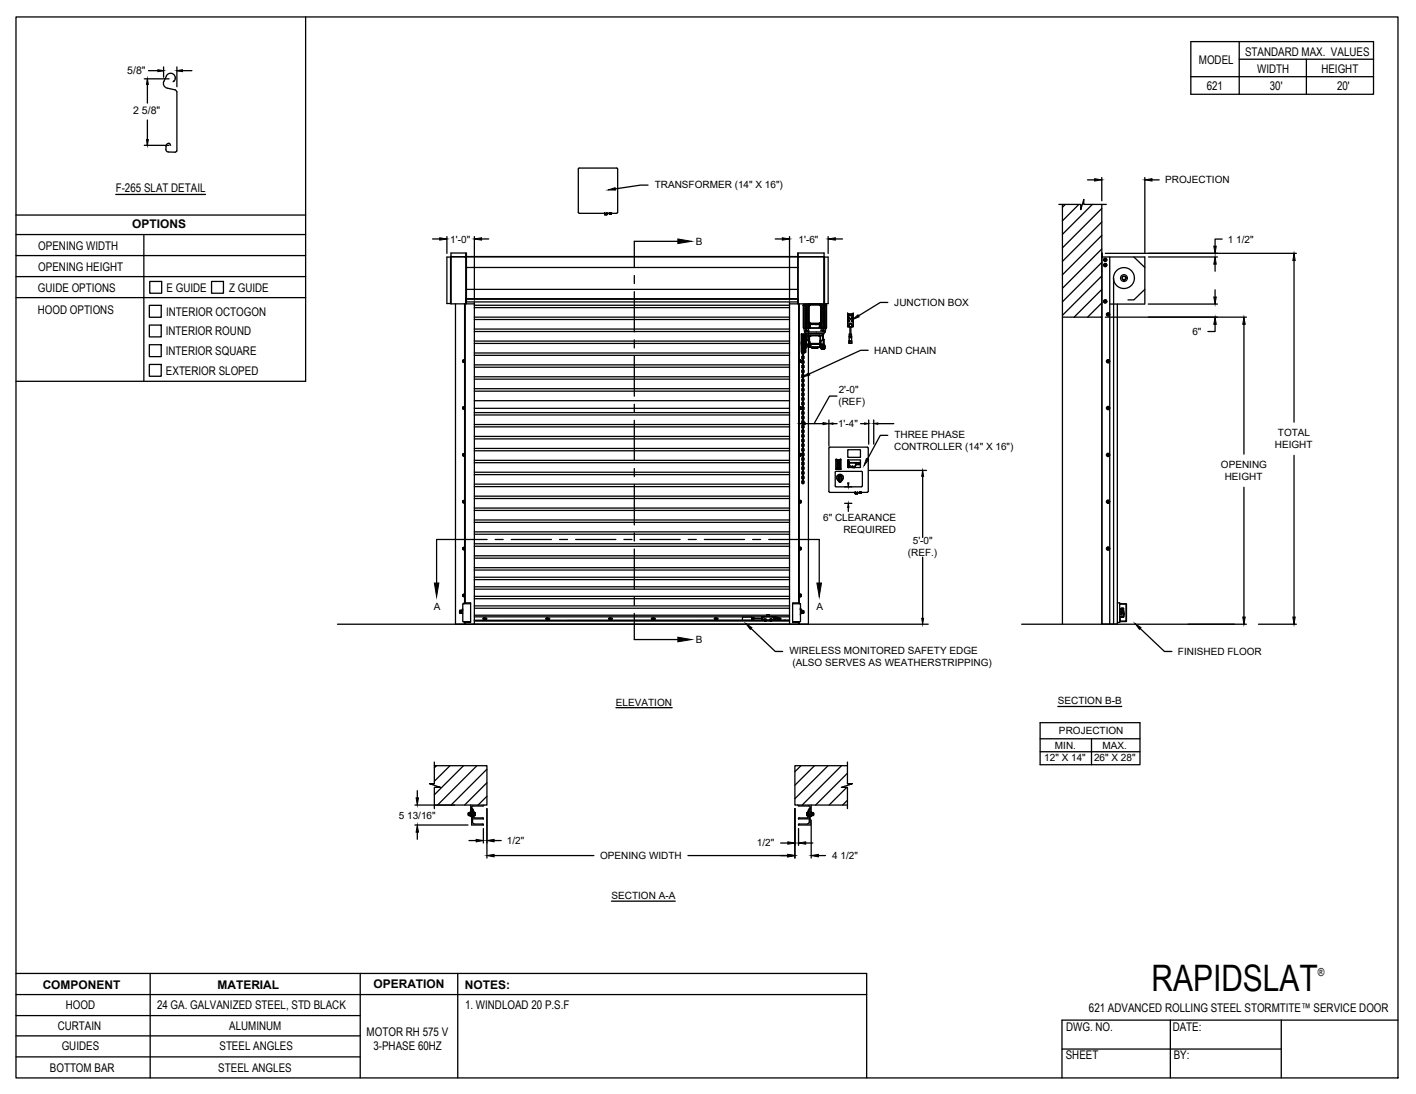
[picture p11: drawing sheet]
<svg xmlns="http://www.w3.org/2000/svg" width="279mm" height="216mm" viewBox="0 0 279 216" stroke-linecap="round" stroke-linejoin="round" font-family="sans-serif">
<!-- layer: MOTOR RH -->
<g fill="none" stroke="#000" stroke-width=".25">
<path d="M121.9 33.3l-.2-.1h-7.5l-.1 8.7M121.9 33.4v8.5M213.8 39.4h.1M88.9 50.7v9.2M88.9 50.7l.1 9.3M88.9 50.7h73.7M89 59.9l4.6 .1M89 50.7h.1M89 59.9v-10h2.9v10.1M89 50.7h-.8v9.2h.8M89 50.7h2.7M89.9 60v63.2"/>
<path d="M91.7 60v59M91.8 50.7h.1M91.8 60v59M91.9 59.1v.7M91.9 58.9h65.6M91.9 59.4h.1M91.9 59.2h.1M91.9 59.6h.1M92 58.9v1.1M92 50.7h-.3M92 49.9v9.7h65.4M92 59.1h65.4"/>
<path d="M92 50.6h65.4M92 52.8h65.4M92 57.1h65.4M93.6 59.6v63.6M114.1 41.9l.2 .2h7.4l.2-.2M119.3 42.3h.1M119.3 42.2h.1M119.3 42.3h.5M119.3 42.1v.3h.5v-.3M119.3 42.2h.5M119.8 42.3h.1M119.8 42.2h.1"/>
<path d="M119.8 42.3h-.5h.5M119.8 42.2h-.5h.5M120.3 42.2h.1M120.3 42.2h.2M120.3 42.1v.2h.2v-.2M120.5 42.2h.1M120.5 42.2h-.2h.2M155.8 60h1.7M155.8 59.6v63.6M157.4 59.7h.1M157.4 50.7h.3M157.4 49.9v10.1"/>
<path d="M157.4 59.2h.1M157.4 59.3h.1M157.4 59.5h.1M157.4 59.8h.1M157.4 59.1h.1M157.4 59.1v.7M157.5 50.7v9.3h5.1M157.5 50.7v-.8h5.1v10.1M157.6 50.7h.1M157.6 60v59M157.7 60v59.1M157.7 50.7h4.9"/>
<path d="M158.7 60l-.1 .2M159 60v.2h.2M159.2 60v.2h.2M159.6 60l-.2 .2M159.6 60h2.3M159.6 60h.1M160.7 60h.1M161.4 60h.1M161.9 60l.2 .2M162 60h.1M162.4 60v.2M162.6 60h.1"/>
<path d="M162.6 60v.2h-.5M162.6 59.9h.1M162.6 50.7h.8v9.2h-.8zM162.7 50.7v9.2M162.9 59.9v.3M208.9 40.3h4.4v1.1l.5-2v.9h4.5M209.6 40.3v82.9M210.2 40.3l-.6 .6M212.9 40.3l-3.3 3.3M215.5 40.3l-5.9 5.9M217.4 50h.1M217.4 53.5h.1"/>
<path d="M217.4 50.8h.1M217.4 41.1l-7.8 7.8M217.4 43.8l-7.8 7.8M217.4 46.5l-7.8 7.7M217.4 49.1l-7.8 7.8M217.4 51.8l-7.8 7.8M217.4 54.5l-7.8 7.7M217.4 57.1l-5.5 5.5M217.4 59.8l-2.8 2.8M217.4 40.3v82.9M217.4 50.7h.1M217.4 50.7v-.7v.8"/>
<path d="M218.1 52.1l.2 .1zM218.1 52.5l.2-.1zM218.1 52.1l-.2 .1v.2l.2 .1M218.1 51.1l.2 .1zM218.1 51.5l.2-.1zM218.1 51.1l-.2 .1v.2l.2 .1M218.1 59.3l.2 .1zM218.1 59.7l.2-.1zM218.1 59.3l-.2 .1v.2l.2 .1M218.1 59.3l-.2 .1 .1 .3 .3-.1-.1-.3M218.1 52.1l-.2 .1 .1 .3 .3-.1-.1-.2M218.1 59.3h.1"/>
<path d="M218.2 51.1h.1M218.2 51.1l.1 .3-.3 .1-.1-.3 .2-.1M218.3 52.2h.1M218.3 52.2v.2v-.1M218.3 52.4h.1M218.3 51.2h.1M218.3 51.2v.2v-.1M218.3 51.4h.1M218.3 59.4h.1M218.3 59.4v.2v-.1M218.3 59.6h.1M219 50.7v72.4"/>
<path d="M219.7 54.9v68.3M221.7 55.2l.2-.1 .1 .2-.2 .1zM222.1 54.8a.35 .35 0 0 0-.6-.1 .35 .35 0 0 0 .2 .5M222.1 54.9l-.2 .3a.37 .37 0 0 0 .1-.6 .37 .37 0 0 0-.6 .1 .37 .37 0 0 0 .3 .5M222.1 54.8h.1M222.1 54.8v.1M222.1 54.9h.1M223.7 50.7l2.2 2.1M225.9 57.1l-2.2 2.1h-1.1M91.3 71.4h.1M91.4 71.5h.1M91.4 71v.5"/>
<path d="M91.6 71.4l-.2 .1M91.6 71.1h-.2v.3M91.6 71v.1M91.6 71.4h.1M91.6 71.1v.3l-.2 .1M91.6 71.1l-.2-.1v.4M91.6 71h.1M91.6 71.5h.1M91.6 71.6h.1M93.6 62.6h62.2M93.6 79.1h62.2M93.6 76.7h62.2"/>
<path d="M93.6 77.2h62.2M93.6 74.4h62.2M93.6 74.8h62.2M93.6 72h62.2M93.6 72.5h62.2M93.6 69.7h62.2M93.6 70.1h62.2M93.6 67.3h62.2M93.6 67.8h62.2M93.6 64.9h62.2M93.6 65.4h62.2M93.6 63.1h62.2"/>
<path d="M93.6 60.2h62.2M93.6 60.7h62.2M157.7 71v.5M157.8 71.5h.1M157.8 69.7h-.1M157.8 71.4h.2v.1h-.2zM157.8 71.1v.3M157.8 71h.1M158 71h.1M158 71.1v.3M158 71.1h-.2h.2M158 71v.5"/>
<path d="M158 71.1l.1 .1M158.1 71.4h-.1M158.1 66h.1M158.1 67.8l.1 1.7M158.1 66v1.8M158.1 67.8h.1M158.1 67.3v.3M158.1 68v-.2v.4M158.1 67.5v.3M158.1 66l.1 3.5M158.2 66v3.4M158.2 66v3.5"/>
<path d="M158.2 67.9l.2 .2M158.2 67l.2 .2M158.2 72.5l.2 .2M158.2 73.4l.2 .2M158.2 79.8l.2 .2 .2-.2M158.2 69.4v.1M158.2 66.1l.2 .4M158.2 69.4h.1M158.2 66.1h.1M158.2 69.5l.2 .4M158.2 71.3l.2 .5M158.2 78.6l.2 .5"/>
<path d="M158.3 68.8l.1 .1M158.3 67.9l.1 .1M158.3 67h.1M158.3 72.5l.1 .1M158.3 73.4l.1 .1M158.3 75.2l.1 .1M158.3 77.1h.1M158.3 79.8l.1 .1M158.3 69.3h.1M158.3 69.6h.2M158.4 70.3l-.1 .1M158.4 69.8l.1-.1v.6h-.1"/>
<path d="M158.4 69.4h.1M158.4 68.5h-.1M158.4 67.5l-.1 .1M158.4 66.6l-.1 .1M158.4 71.7v-.2l.1 .2M158.4 71.2l.1 .1M158.4 72.1l-.1 .1M158.4 73.1h-.1M158.4 74.9l-.1 .1M158.4 75.8l.1 .1M158.4 76.7l-.1 .1M158.4 77.6l-.1 .1"/>
<path d="M158.4 79v-.2l.1 .2M158.4 78.5l.1 .1M158.4 79.4l-.1 .1M158.4 68.4l-.2 .2 .1 .5M158.4 70.2l-.2 .5 .2 .2M158.4 69.3l-.2 .2M158.4 67.4l-.2 .5M158.4 66.5l-.2 .5M158.4 71.1l-.2 .2M158.4 72l-.2 .5M158.4 72.9l-.2 .5M158.4 73.9l-.2 .4 .2 .2"/>
<path d="M158.4 74.8l-.2 .4 .2 .2M158.4 75.7l-.2 .4 .2 .2M158.4 76.6l-.2 .5 .2 .2M158.4 77.5l-.2 .5 .2 .2M158.4 78.4l-.2 .2M158.4 79.3l-.2 .5M158.4 68.8h.1v.6M158.4 67.9h.1v.6h-.1M158.4 67h.1M158.4 66.4h.1M158.4 72.5h.1v.6h-.1M158.4 73.4h.1v.7h-.2"/>
<path d="M158.4 75.3h.1v.6M158.4 77.1h.1v.5h-.1M158.4 79.8h.1M158.4 69.1h.1M158.4 66.5h.1M158.4 66.4l-.1 28.9h.2M158.4 69.1l-.1 .2M158.4 68.8h.1M158.4 68.6v.2M158.4 66.7v.3M158.4 67.6v.3M158.5 70.7h-.1"/>
<path d="M158.5 74.3l-.1 .1M158.5 76.2h-.1M158.5 78h-.1M158.5 68.4l.1 .2-.1 .5M158.5 70.2l.1 .2-.1 .5M158.5 69.3l.1 .4-.1 .2M158.5 67.4l.1 .5M158.5 66.5l.1 .5M158.5 71.1l.1 .2M158.5 72l.1 .5M158.5 72.9l.1 .5M158.5 73.9l.1 .2-.1 .4"/>
<path d="M158.5 74.8l.1 .2-.1 .4M158.5 75.7l.1 .2-.1 .4M158.5 76.6l.1 .2-.1 .5M158.5 77.5l.1 .2-.1 .5M158.5 78.4l.1 .2M158.5 79.3l.1 .5M158.5 70.3v.1M158.5 69.4v.1M158.5 68.5h.1M158.5 67.5v.1M158.5 66.6v.1M158.5 71.2v.1"/>
<path d="M158.5 72.1v.1M158.5 73.1h.1M158.5 74.9v.1M158.5 75.8v.1M158.5 76.7v.1M158.5 77.6v.1M158.5 78.5v.1M158.5 79.4v.1M158.5 60.3h.2M158.5 60.3h.1M158.5 66.5h.1M158.5 66.4l-.1 .2"/>
<path d="M158.5 71.6v.6h-.1M158.5 74.4v.5h-.1M158.5 76.2v.6h-.1M158.5 78.9v.6h-.1M158.5 70.7v.6M158.5 78v.6M158.5 69.1v.2M158.5 70.7h.1M158.5 68.8v.1M158.5 67.9v.1M158.5 67v.6h-.1M158.5 72.5v.1"/>
<path d="M158.5 73.4v.1M158.5 74.3v.1M158.5 75.2v.1M158.5 76.1v.1M158.5 77.1h.1M158.5 78h.1M158.5 79.8v.6h-.1M158.5 69.1h.1M158.5 69.3h.1M158.5 66.7v.3M158.5 67.6v.3M158.5 68.6v.2"/>
<path d="M158.5 69.5v.2M158.5 70.4v.3M158.5 71.3v.3M158.5 72.2v.3M158.5 73.2v.2M158.5 74.1v.2M158.5 75v.2M158.5 75.9v.3M158.5 76.8v.3M158.5 77.7v.3M158.5 78.6v.3M158.5 79.5v.3"/>
<path d="M158.6 60.3v4.4M158.6 67.9l-.1 .2M158.6 67l-.1 .2M158.6 72.5l-.1 .2M158.6 73.4l-.1 .2M158.6 60.2h.4M158.6 60.2v4.6M158.6 64.8l.2 .7M158.6 66.1l-.1 .4M158.6 69.4h.1M158.6 66.1h.1M158.6 71.3l-.1 .5"/>
<path d="M158.6 78.6l-.1 .5M158.6 68.1h.1M158.6 68.3h.1M158.6 69.2h.1M158.6 69.6h.3M158.7 60.3h.1M158.7 66.1v3.3M158.7 66.1v3.2M158.8 65.5h4M158.8 66.1v.2M158.8 66.2v.1M158.8 69.4h.1"/>
<path d="M158.8 66.1l.1 .2M158.8 66.2l-.1 1.6M158.8 67.8v1.5M158.8 69.3h.1M158.8 66.2h.1M158.8 67.8h.1M158.8 65.5l.2 .3M158.8 66.6h.1M158.8 68.9h.1M158.8 67.6h.1M158.8 66.6l-.2-.5v3.3M158.8 68.1h.1"/>
<path d="M158.8 69.3l-.2 .1M158.8 68.9v.4M158.8 66.3h.1M158.8 66.3v3M158.8 69.2v.2M158.8 66.2v3M158.8 67.9v.1M158.8 67.2v-.1v.2M158.8 68.5v.3v-.2M158.8 66.9v-.3v.3M158.8 68.8v.1M158.8 68.6v.3"/>
<path d="M158.8 69.2l.1 .2h-.1M158.9 66.3h.1v2.9h-.1zM158.9 68.1l-.1 1.1M158.9 67.8l-.1 1.4M158.9 67.4l-.1-1.1 .1 1.5M158.9 65.9l.1 .4M158.9 65.9l-.8 .1M158.9 65.9l.1 .3M158.9 60.3v4.4M159 64.8h.5h-.3v.5h-.2zM159 69.2l-.1 .4M159 69.3l-.1 .3"/>
<path d="M159 66.7h.1M159 68.7h.1M159 68.4h.1M159 67.1v1.3M159 67.1h.1M159 67v1.5M159 68.5h.8M159 66.7v.4M159 68.4v.3M159 65.8h3.6M159 65.8v.1h3.5l.1-.1M159 65.3h.1"/>
<path d="M159 68.3h.1M159 67.2h.1M159.1 65.3h.2M159.1 67.1l.1 .9M159.1 67.1l.6 .1M159.1 68.2v.3M159.1 65.3h.1M159.1 67.1h.1M159.1 68.2h.1M159.1 68v.2M159.1 60.3h-.6v4.4h.6M159.1 68h.1"/>
<path d="M159.1 68.1h.1M159.1 60.2v4.6h-.5M159.1 65.9v1M159.1 68.1l.1 .1M159.1 68.1v.1M159.1 65.3v.1M159.2 68.1h.1M159.2 66.3h.4M159.2 60.3v4.4M159.2 68.2l.7 .1h-.7M159.2 68.1v.1M159.2 68.2h.1"/>
<path d="M159.2 68.2v.1M159.2 68.2h-.1M159.2 68.1v.2M159.2 68h.6M159.2 68v.1M159.2 64.7h3.1M159.2 68v.2M159.2 60.2v.1M159.2 67.9h.6M159.3 66.2v.9h-.2M159.3 65.3v.1M159.3 65.3h.1"/>
<path d="M159.4 60.3h.1M159.4 64.6h.1M159.4 60.3h-.2v4.4l.2-.1M159.4 63.8l.2 .2M159.4 60.2h.1M159.4 60.3v4.4l.3-.1M159.4 63.8h.1M159.5 63.9v.8M159.5 64.8l.1 .5h-.6M159.5 60.2l-.1 3.6M159.5 63.6l.1 .1zM159.5 60v63.2"/>
<path d="M159.6 60.1h2.4v3.8h-2.5zM159.6 60.3v3.3l.2 .2M159.6 66.3h.1M159.6 60.3l-.1 .1h.1M159.6 63.7l.2 .2-.1-.1M159.6 63.9h2.3M159.6 60.3v.1M159.6 66.2v.1M159.6 66.3h.4M159.7 64.6h.1M159.7 64v.7h.1v-.7M159.7 66.3v.9h-.4"/>
<path d="M159.7 66.3h.2M159.7 67.2l.2 .6M159.7 67.2l.1 .6M159.7 60.2l-.1 .1M159.7 66.3h.1M159.7 66.3v.9M159.8 60.1h.1M159.8 68.5h.1M159.8 64.6h.1M159.8 68.5h2M159.8 67.9v.1M159.8 67.8l.1 .1"/>
<path d="M159.8 67.9h.1M159.8 60.2h1.9l.2 .2v3.2l-.2 .2h-1.9l-.2-.2v-3.2zM159.8 68l.2 .2-.1 .1M159.8 67.8h.1M159.8 63.9h1.9M159.8 60.1h1.9M159.9 67.8h1.9v.1h-1.9zM159.9 68.3h.1M159.9 68.3l-.1 .2M159.9 66.3h.1M159.9 67.9a.25 .25 0 0 1 .1 .3 .25 .25 0 0 1-.2 .2v.1M159.9 64v.7h1.8v-.7"/>
<path d="M159.9 67.9l-.1 .1M160 64h.5M160 64h.1M160 66.3h-.1M160 66.3h1.6M160 66.2v.1M160.2 68.5v.1M160.2 68.7h1.1M160.2 68.7v-.2h1.2l-.1 .2M160.5 64h.1M160.6 64h.9M161.3 68.7h.1"/>
<path d="M161.4 68.5v.1M161.6 66.3h.1M161.6 66.2v.1M161.6 66.3h.3M161.7 64.6h.1M161.7 66.3h.2M161.7 66.3h.1M161.7 60.1l.3 .3M161.7 60.1h-1.9l-.2 .2M161.7 60.1l.1 .1M161.7 63.8l.1 .1zM161.8 68.4l-.1 .1h-1.9"/>
<path d="M161.8 67.3h.1M161.8 68.4h.1M161.8 67.2l.1 .1v.6M161.8 66.3h.1M161.8 66.3v1.5M161.8 67.9v.5M161.9 67.8h.1M161.8 67.3l.1 .5zM161.8 68.4v.2M161.8 60.2l.1 .1M161.8 68.6h.4M161.9 66.3l-.1 .9 .6-.1v-.1"/>
<path d="M161.9 67.3h.1M161.9 67.3h-.1M161.9 68.4h.1M161.9 67.3v1.1M161.9 68.4l-.1-.6 .1 .8M161.9 64.6l1.2 .1v-4.4h-.4v4.4M161.9 68.3v.1M161.9 68.2h.1M161.9 66.3h.1M161.9 68.6l.1 .1M161.9 67.3v.6h.5M161.9 68.2v.2"/>
<path d="M161.9 60.3l.1 .1M161.9 63.6v.1l.1-.1M161.9 63.7l-.1 .1M161.9 66.2v.1M161.9 67.9v.1M161.9 66.3h.5M161.9 63.6h.1M161.9 67.9v.4h.3M161.9 68.2h.3M162 63.6l-.3 .2M162 68.8h.1M162 60.4v3.2"/>
<path d="M162 68.7l.2-.1v.2zM162 68.6l.2 .2M162 68.7h.1M162.1 64.8h.5v.5h-.6zM162.1 63.9v.8M162.1 61.4v.9M162.1 62.4v.5M162.1 60.5v.7M162.1 63.1v.5M162.1 68.8h.5M162.1 68.8h.1M162.1 60.2v3.6l-.2 .2v.7h-.1v-.7"/>
<path d="M162.1 60.3v.9M162.1 62.2h.1M162.1 68.8h.3M162.1 68.6h.1M162.1 61.2v1M162.1 62.8v.8M162.1 60.3h.1M162.1 60.3h.3v4.4M162.1 68.6h.4M162.1 64.6h.1M162.1 62.2v.2M162.1 63.5v1.2"/>
<path d="M162.2 68.8h.1M162.2 68l.1 .4zM162.2 68.4v.3zM162.3 68.8h.1M162.3 68.8h.1h-.1M162.3 68.8h.1zM162.3 65.3h.1M162.3 68h.1M162.3 65.3h.2M162.3 66.2v.9M162.3 68.6v.1M162.3 68v.6"/>
<path d="M162.3 68v.2M162.3 68.6h.1M162.3 68.2v.2M162.3 60.2v.1M162.3 68.5v.1M162.3 68.2h.1M162.3 68.5h.1M162.4 68.8h.1M162.4 68.6h.1M162.4 68.5h.1M162.4 68.8h-.1M162.4 60.3v4.4"/>
<path d="M162.4 68.5l-.1 .1M162.4 68.5v-.2v.3M162.4 68.5v.1M162.4 67v-.8h-3.2l-.1 .9M162.4 67h.1M162.4 64.8v.5M162.4 67h.2v1.3M162.4 68.6v-.4l.1 .5M162.4 68.2l.1-.2v.3M162.4 67v1M162.4 68h-.5v.2M162.4 68.3h-.1v.3"/>
<path d="M162.4 66h.1M162.4 68.6l.1 .1M162.4 65.3v.1M162.5 68.8h.1M162.5 68.8h.1h-.1M162.5 68.8h.1zM162.5 66.9l-.1 .1M162.5 66.1l-.1-.2 .1 1M162.5 68.4h.1M162.5 60.2v4.6h.5M162.5 65.3h.1M162.5 60.3h.6"/>
<path d="M162.5 67l.1 1M162.5 68.3v.4M162.6 68.8h.1M162.6 68.3l-.1 .1M162.6 68.2l.1 .1zM162.6 68.4l.1 .1h-.1zM162.6 68.4l.1 .1v.3h-.5M162.6 68.5v.1M162.6 68.6l-.1 .1M162.6 68.6h.1M162.6 68.1h.1M162.6 68.6v.2l.1-.1-.1-.1"/>
<path d="M162.6 68.4h.1M162.6 68.3v.3M162.6 60.2h.3M162.6 68.2h.1M162.6 68.3h.1M162.6 68.3v.1M162.6 68.2v.1M162.7 68.3l.1 .1M162.7 68.1l-.1 .1M162.7 68.2h.1M162.7 68.4h.1M162.7 68.4l.1 .2-.1 .1"/>
<path d="M162.8 68.2h-.1M162.8 68.8h-.1M162.8 65.5l-.2 .3M162.9 60.2h.1M162.9 60.2v.1M163 60.3v4.5l-.2 .7M163 60.3h.1M163.1 60.3h.1M167.3 62h.1M167.3 62l-.1 2.4M167.3 62h1M167.3 64.3h.1"/>
<path d="M167.3 64.3h.3M167.3 64.3l.3 .2M167.3 64.4h.2M167.4 63.4h.1M167.4 63.3h.1M167.4 62.8h.1M167.4 62.2h.1M167.4 62.3h.1M167.5 64.3v.2M167.5 63.3h.1M167.5 63.4h.1M167.5 62.8h.1"/>
<path d="M167.5 62.2h.1M167.5 62.3h.1M167.6 67.7h.1M167.6 67.7h.5M167.6 67.4h.5M167.6 67.4h.1M167.6 64.5h.1M167.6 64.3v.2h.5M167.6 64h.1M167.6 64h.5M167.6 66.7h.4M167.6 64v.3"/>
<path d="M167.6 67.4v.3M167.6 66.7v.6M167.6 66.4v.2M167.6 67.3h.4M167.6 67.3h.1M167.6 66.4h.1M167.6 67.3v.1M167.6 66.1h.4M167.6 66.1v.3M167.6 66.1h.1M167.7 64.5v1.6M167.7 63.8l-.2 .2"/>
<path d="M167.7 63.8h.2M167.9 63.8l.2 .2M167.9 64.5v1.6M168 64.5h-.4M168 66.1h.1M168 66.1v.3h-.4M168 66.4v.2M168 67.3l.1 .4M168 66.7v.6M168.1 67.7h.1M168.1 62.3h.1M168.1 64v.3h.2"/>
<path d="M168.1 64.3v.2M168.1 64.5h.2M168.1 62.2l.1 .1zM168.1 63.4h.1M168.1 63.3h.1M168.1 62.8h.1M168.1 62.2h.1M168.1 64.4h.2M168.2 63.3h.1M168.2 63.4h.1M168.2 62.8h.1M168.2 62.2h.1"/>
<path d="M168.2 62.3h.1M168.2 64.3l.1 .1M168.3 62h.1M168.3 64.3h.1M168.3 62v2.3M168.3 62l.1 2.5M209.6 62.6h7.8M217.4 62.4l-.1 .2M218.7 71.1l.1 .1zM218.7 71.5l.1-.1zM218.7 71.1l-.2 .1v.2l.2 .1M218.8 71.2v.2v-.1"/>
<path d="M219 60h6.8M220.5 60v63.1h-3.1v-72.4h8.5v9.3M91.3 99.1h.1M91.3 89.9h.1M91.3 80.6h.1M91.4 99.1l-.1-.2 .3-.1v.4M91.4 80.6l-.1-.2 .3-.1v.4M91.4 99.1h.1M91.4 80.6h.1M91.4 80.3v.4M91.4 98.8v.4M91.4 90h.1"/>
<path d="M91.4 89.5v.5M91.4 98.8h.1M91.4 80.3h.1M91.6 99.1l-.2 .1M91.6 98.9h-.2v.2M91.6 89.9l-.2 .1M91.6 89.6h-.2v.3M91.6 80.6l-.2 .1M91.6 80.4h-.2v.2M91.6 98.8h.1M91.6 89.5v.1M91.6 80.3h.1"/>
<path d="M91.6 99.1h.1M91.6 99.2h-.2M91.6 89.9h.1M91.6 89.6v.3l-.2 .1M91.6 89.6l-.2-.1v.4M91.6 80.6h.1M91.6 80.7h-.2M91.6 98.7h.1M91.6 80.2h.1M91.6 89.5h.1M91.6 99.2h.1M91.6 99.3h.1"/>
<path d="M91.6 90h.1M91.6 90.1h.1M91.6 80.7h.1M91.6 80.8h.1M93.6 97.9h62.2M93.6 98.4h62.2M93.6 95.5h62.2M93.6 96h62.2M93.6 93.2h62.2M93.6 93.7h62.2M93.6 90.8h62.2M93.6 91.3h62.2"/>
<path d="M93.6 88.5h62.2M93.6 89h62.2M93.6 86.1h62.2M93.6 86.6h62.2M93.6 83.8h62.2M93.6 84.2h62.2M93.6 81.4h62.2M93.6 81.9h62.2M93.6 80.6h62.2M157.7 98.7v.6M157.7 80.2v.6M157.7 89.5v.5"/>
<path d="M157.8 99.2v.1M157.8 80.7v.1M157.8 90h.1M157.8 98.9h.2v.2h-.2zM157.8 98.9v-.2h.2v.2M157.8 99.1v.2M157.8 80.6h.2v.2h-.2zM157.8 80.2h.2v.2h-.2zM157.8 80.4v.2M157.8 89.6v.3M157.8 98.7v.1M157.8 80.2v.1"/>
<path d="M157.8 89.5h.1M158 99.1v.2h-.2M158 80.4v.2M158 98.7v.5M158 80.2v.5M158 89.5v.5M158 90h-.2M158 99.1h.1M158 80.4h.1M158 99.2v.1M158 80.7v.1M158 90h.1"/>
<path d="M158 89.6h-.2l.2-.1v.5M158 89.9h-.2v.1M158 89.6l.1 .1M158 98.9h.1M158 89.6v.3M158 98.9v.2M158.1 89.9h-.1M158.1 99.1h-.1M158.1 80.6h-.1M158.2 80.7l.2 .2M158.2 87.1l.2 .2M158.2 88.9l.2 .2"/>
<path d="M158.2 90.7l.2 .2M158.2 91.6l.2 .2M158.2 87.7l.2 .5M158.3 80.7l.1 .1M158.3 83.4l.1 .1M158.3 85.2l.1 .1M158.3 87.1l.1 .1M158.3 88.9l.1 .1M158.3 91.6l.1 .1M158.3 92.5l.2 .1M158.3 94.4h.1M158.4 80.4h-.1"/>
<path d="M158.4 82.2l-.1 .1M158.4 83.1l-.1 .1M158.4 84h.1M158.4 84.9l-.1 .1M158.4 86.2h.1v.6h-.1M158.4 85.8l-.1 .1M158.4 86.7l-.1 .1M158.4 88.1l.1-.1v.6h-.1M158.4 87.6l.1 .1M158.4 88.6h-.1M158.4 90.8v-.1l.1 .1M158.4 90.4l-.1 .1"/>
<path d="M158.4 91.3h-.1M158.4 92.2h.1M158.4 94l-.1 .1M158.4 94.9l-.1 .1M158.4 80.3l-.2 .4M158.4 81.2l-.2 .4 .2 .2M158.4 82.1l-.2 .4 .2 .2M158.4 83l-.2 .4 .2 .2M158.4 83.9l-.2 .4 .2 .2M158.4 84.8l-.2 .4 .2 .2M158.4 85.7l-.2 .5 .2 .2 .2-.2v-.3l-.1-.2M158.4 86.6l-.2 .5"/>
<path d="M158.4 87.5l-.2 .2M158.4 88.4l-.2 .5M158.4 89.4l-.2 .4 .2 .2M158.4 90.3l-.2 .4M158.4 91.2l-.2 .4M158.4 92.1l-.2 .4 .2 .2 .2-.2v-.2l-.1-.2M158.4 93l-.2 .5 .2 .2M158.4 93.9l-.2 .5 .2 .2M158.4 94.8l-.2 .5 .2 .2 .2-.2v-.3l-.1-.2M158.4 80.7l.1 .1v.6h-.2M158.4 83.4h.1v.7M158.4 85.3h.1v.5h-.1"/>
<path d="M158.4 87.1h.1v.6M158.4 88.9h.1v.6h-.2M158.4 91.3h.1M158.4 91.6h.1v.6M158.4 94.4h.1v.6h-.1M158.4 82.7h.1M158.5 81.7h-.1M158.5 82.5l-.1 .1M158.5 84.4h-.1M158.5 89.8l-.1 .1M158.5 93.5h-.1M158.5 93.1l-.2 .1"/>
<path d="M158.5 80.3l.1 .4M158.5 81.2l.1 .2-.1 .4M158.5 82.1l.1 .2-.1 .4M158.5 83l.1 .2-.1 .4M158.5 83.9l.1 .2-.1 .4M158.5 84.8l.1 .2-.1 .4M158.5 86.6l.1 .5M158.5 87.5l.1 .2M158.5 88.4l.1 .5M158.5 89.4l.1 .2-.1 .4M158.5 90.3l.1 .4M158.5 91.2l.1 .4"/>
<path d="M158.5 93l.1 .2-.1 .5M158.5 93.9l.1 .2-.1 .5M158.5 80.4h.1M158.5 82.2v.1M158.5 83.1v.1M158.5 84v.1M158.5 84.9v.1M158.5 85.8v.1M158.5 86.7v.1M158.5 87.6v.1M158.5 88.6h.1M158.5 90.4v.1"/>
<path d="M158.5 92.2v.1M158.5 93.1v.1M158.5 94v.1M158.5 94.9v.1M158.5 81.7v.5h-.1M158.5 82.6v.5h-.1M158.5 84.4v.5h-.1M158.5 89.9v.5h-.1M158.5 90.7v.6M158.5 93.5v.6h-.1M158.5 92.6v.6M158.5 80.7v.1"/>
<path d="M158.5 81.6v.1M158.5 82.5v.1M158.5 83.4v.1M158.5 84.3v.1M158.5 85.2v.1M158.5 87.1v.1M158.5 88.9v.1M158.5 89.8v.1M158.5 91.6v.1M158.5 92.5v.1M158.5 93.5h.1M158.5 94.4h.1"/>
<path d="M158.5 80.5v.2M158.5 81.4v.2M158.5 82.3v.3M158.5 83.2v.2M158.5 84.1v.2M158.5 85v.3M158.5 85.9v.3M158.5 86.8v.3M158.5 87.7v.3M158.5 88.6v.3M158.5 89.6v.2M158.5 90.5v.2"/>
<path d="M158.5 91.4v.2M158.5 92.3v.2M158.5 93.2v.3M158.5 94.1v.3M158.5 95v.3M158.6 80.7l-.1 .2M158.6 87.1l-.1 .2M158.6 88.9l-.1 .2M158.6 90.7l-.1 .2M158.6 91.6l-.1 .2M158.6 87.7l-.1 .5M163.6 88.3h7.6v8.8h-7.6z"/>
<path d="M164.8 95.9v-2.7l.2-.2 5.1 .1 .1 2.8M164.8 95.9l.1 .2M165 90.7v1.9h.9M165 96.1h5M165 92.6h.1M165 90.7h.1M165.4 91h.1M165.3 91.7h.1M165.4 91.7h.1M165.4 91.6v.1M165.4 92.3h.1M165.4 92.2v.1"/>
<path d="M165.4 91.1h.1M165.5 91.7h.1M165.4 94.8l.3 .4M165.4 94.8a.65 .65 0 0 1-.1-.9 .65 .65 0 0 1 .9 0 .65 .65 0 0 1-.1 .9M165.5 94.8l.2 .3M165.5 91h.1M165.5 92.3h.1M165.5 94.4l-.1 .4M165.5 91l-.1 .1M165.5 91.1h.1M165.5 91.6v.1M165.5 91v.1"/>
<path d="M165.5 92.2v.1M165.6 92.3h.1M165.6 92.3h-.1M165.6 94l-.2 .4M165.6 93.8h.3M165.6 94h.3M165.6 94l-.1 .4M165.6 94h.1M165.6 94h.3v1h-.3zM165.6 93.9v.1M165.8 95.1v.1M165.9 90.7h.1"/>
<path d="M165.9 90.7h-.9M165.9 92.6h.1M165.9 90.7v1.9M165.9 94l.2 .4M165.9 94l.1 .4M165.9 94h.1M165.9 93.9v.1M166 94.8l-.3 .3M166.1 94.8l-.4 .4M166.1 94.4v.4M167.3 88.8h2.5v1.5h-2.5zM167.3 90.8h2.5v1.5h-2.5z"/>
<path d="M167.4 90.8v1.5M167.4 90.8v1.5v-1.5M167.4 91.1h.1M167.4 92h.1M167.4 91.3h2.4M167.5 91.1h-.1h.1M167.5 92h-.1h.1M167.5 91.1h.1M167.5 92h.1M167.5 91.1h-.1M167.5 92l-.1 .1M167.6 91.4h1.3l-.1 .8h-1.1z"/>
<path d="M167.7 92.2h.1M168.1 92.2h.1M168.2 92.2h.1M168.2 92.3h.1M168.2 92.3h.5M168.3 92.2h.4h-.4M168.3 92.2h.1M168.3 92.3h.1M168.4 92.2h.1M168.5 92.3h.1M168.5 92.2h.1M168.6 92.3h.1"/>
<path d="M168.6 92.2h.1M168.7 92.2h.1M168.7 92.3h.1M168.8 97.4h.1M168.8 97.3h.1M168.8 97.3h.4M168.8 97.2v.3h.4v-.3M168.8 97.4h.4M169.2 97.4h.1M169.2 97.3h.1M169.2 97.4h-.4h.4M169.2 97.3h-.4h.4"/>
<path d="M169.2 97.3v.1M169.6 91.6l.1 .1zM169.7 91.4h.1M169.7 97.3h.1M169.7 97.3h.2M169.7 97.2v.2h.2v-.2M169.8 91.4h-.3h.3M169.9 97.3h.1M169.9 97.3h-.2h.2M170.1 95.9l-.1 .2M218.7 89.6l.1 .1zM218.7 90l.1-.1z"/>
<path d="M218.7 89.6l-.2 .1v.2l.2 .1M218.7 98.8l.1 .1zM218.7 99.3l.1-.2zM218.7 98.8l-.2 .1v.2l.2 .2M218.7 80.3l.1 .1zM218.7 80.8l.1-.1zM218.7 80.3l-.2 .1v.3l.2 .1M218.8 89.7v.2v-.1M218.8 98.9v.2v-.1M218.8 80.4v.3v-.2M91.3 117.6h.1M91.3 108.4h.1"/>
<path d="M91.4 117.6l-.1-.2 .3-.1v.4M91.4 117.6h.1M91.4 117.3v.4M91.4 108.5h.1M91.4 117.3h.1M91.4 108v.5M91.6 119.1v-.1h1.3v3.8h-1.3v-.1M91.6 117.6l-.2 .1M91.6 117.4h-.2v.2M91.6 108.4l-.2 .1M91.6 108.1h-.2v.3M91.6 117.3h.1"/>
<path d="M91.6 108v.1M91.6 117.6h.1M91.6 117.7h-.2M91.6 108.4h.1M91.6 108.1v.3l-.2 .1M91.6 108.1l-.2-.1v.4M91.6 108h.1M91.6 117.2h.1M91.6 117.7h.1M91.6 117.8h.1M91.6 108.5h.1M91.6 108.6h.1"/>
<path d="M92.9 119.1h-1.6v3.6h1.6M93.6 119.6h62.2M93.6 117.7h62.2M93.6 118.2h62.2M93.6 115.8h62.2M93.6 116.3h62.2M93.6 113.9h62.2M93.6 114.4h62.2M93.6 112h62.2M93.6 112.5h62.2M93.6 109.7h62.2M93.6 110.2h62.2"/>
<path d="M93.6 107.3h62.2M93.6 107.8h62.2M93.6 105h62.2M93.6 105.4h62.2M93.6 102.6h62.2M93.6 103.1h62.2M93.6 100.3h62.2M93.6 100.7h62.2M156.4 119.1h1.5v3.6h-1.5M157.7 119h-1.3v3.8h1.3M157.7 108v.5M157.7 117.2v.6"/>
<path d="M157.8 117.7v.1M157.8 108.5h.1M157.8 117.6h.2v.2h-.2zM157.8 117.4v.2M157.8 108h.2v.1h-.2zM157.8 108.1v.3M157.8 117.2v.1M157.8 108h.1M158 108.1v.4M158 117.2v.1M158 108v.5M158 117.3v.3"/>
<path d="M158 117.3h-.2l.2 .1M158 108.5h-.2M158 108.1h.1M158 117.7v.1M158 108.5h.1M158 117.3v.4M158 108.4h-.2v.1M158 117.4h.1M158 108.1l.1 .1M158 108.1v.3M158 117.4v.2M158.1 117.6h-.1"/>
<path d="M158.1 108.4h-.1M218.7 108l.1 .2zM218.7 108.5l.1-.1zM218.7 108l-.2 .2v.2l.2 .1M218.8 108.2v.2v-.1M220.5 119h.4v3.8h-.4M220.9 119.1h1.4v3.6h-1.4M220.9 119.2h1.3v3.4h-1.3M66.6 123.2h116.6M90.8 120.5v.5M90.8 121h.1M90.8 120.5h.1"/>
<path d="M90.8 120.8h.2M90.8 120.5h.2v.5h-.2M91 120.9h.1M91 120.6h.1M91 120.7v.2M91.1 120.8l-.1 .1M91.1 120.6l-.1 .2M91.1 120.6h.1M91.1 120.6v.3M91.1 120.6v.2M91.1 120.8v.1M91.1 120.9h.1"/>
<path d="M91.1 120.8h.1M91.2 121h.1M91.2 120.4v.6h-.1v-.5l.1 .1M91.2 120.4h.1M91.2 120.5l.1 .1M91.3 120.2v.8M91.7 122.8v.4M91.8 122.8v.4M93.6 121.7h62.2M93.6 122.5h62.2M93.6 121.4h62.2M93.6 120h62.2"/>
<path d="M95.4 122.2h.1M95.4 122l-.1 .1 .1 .1M95.5 122l.3 .1-.1 .2-.3-.2zM95.8 122l.3 .1-.3 .1M107.8 122l-.1 .1 .1 .1M107.9 122l.3 .1-.1 .2h-.2zM108.2 122h.2M108.2 122.2h.2M108.3 122l.2 .1-.2 .1M120.2 122.2h.1M120.2 122l-.1 .1 .1 .1M120.3 122l.3 .1-.1 .2-.3-.2z"/>
<path d="M120.6 122h.1M120.6 122.2h.1M120.7 122l.1 .1-.1 .1M128.7 122.2h.1M128.7 122l-.2 .1 .1 .1M128.8 122l.2 .1-.1 .2h-.1zM129 122l.3 .1-.3 .1M141.1 122l-.2 .1 .2 .1M141.2 122l.2 .1-.1 .2h-.1zM141.4 122l.3 .1-.3 .1M146.5 122.4v-.6h1.8v.6M148.3 122.2h.1"/>
<path d="M148.3 121.9h.1M148.3 122h.1M148.3 122.1h.1M148.3 121.9v.3M148.5 122.1h.1M148.5 122h.1M148.5 122v.2v-.2M148.5 122v.2M148.5 122h.2M148.5 122.1h.2M148.5 122l.1 .2M148.6 122v.2"/>
<path d="M148.7 122l.1 .1zM148.7 122.1l-.2 .1M148.7 122.1h.1M148.7 122h.1M148.7 122v.1M148.8 122h1.5M148.8 122.1h1.5M150.3 122.2h.1M150.3 121.9h.1M150.4 122.3h.2M150.5 121.9l.3-.2a.33 .33 0 0 0-.3 .3 .33 .33 0 0 0 .3 .4 .33 .33 0 0 1-.3-.2 .33 .33 0 0 1 0-.3zM150.6 121.8h-.3l.1 .5"/>
<path d="M150.8 121.7h1.5a.33 .33 0 0 1 .3 .3 .33 .33 0 0 1-.3 .4M150.9 122.4h.2M150.9 122.5h.1M150.9 122.2h.1M150.9 122.6h.2M150.9 122.2h.2M151 122.2l.1 .1M151 122.5h.1M151.1 122.5h.1M151.1 122.3l-.2-.1 .1 .2M151.1 122.2h.1M151.1 122.5h-.2l.1 .1"/>
<path d="M151.1 122.3h.1M151.1 122.6h.1M151.3 121.3l-.1 .4M151.8 121.3h-.5M151.8 121.6l.1 .1M151.8 121.3v.3M152 122.5h.1M152 122.2h.1M152 122.6h.2M152 122.2h.2M152.1 122.2l-.1 .1h.2M152.1 122.5h.1"/>
<path d="M152.2 122.5h.1M152.2 122.3l-.1 .1M152.2 122.2h.1M152.2 122.5h-.2l.1 .1M152.2 122.3l-.2 .1M152.2 122.3v.1M152.2 122.6h.1M152.5 122.3h.3M152.5 121.8h.3M152.8 121.8h.1M152.8 121.9h.1M152.8 122.2h.1"/>
<path d="M152.8 121.8v.5M152.8 122.3h.1M152.9 121.8h.1v.5h-.1zM153 122.2h.1M153 121.9h.1M153 121.9v.3M153 121.9l-.1 .1M153 122v.2M153 121.9v.1M153.1 121.9l-.1 .1M153.1 122l-.1 .2M153.1 121.9v.1"/>
<path d="M153.1 122.2h.1M153.1 122h.2M153.3 121.9l-.2-.1v.5h.3v-.4M153.4 121.9l-.1-.1v.5M153.5 122l-.2 .1 .2 .1M153.6 122l.2 .1-.1 .2-.2-.2zM153.8 122h.2M153.8 122.2h.2M154 122l.1 .1-.1 .1M154.9 122.3v.2M155.8 122.4h-62.2M157.6 122.8v.4"/>
<path d="M157.7 122.7v.5M157.9 120.9v.5M157.9 120.2h.1M157.9 120.4h.1M157.9 120.1v.1M157.9 121.4h.1M157.9 120.4h.2M157.9 120.2l.1 .5M158 120.6l-.1 .1M158 120.2h.1v.8h-.1M158.1 120.5l-.1 .1M158.1 120.6h.1"/>
<path d="M158.1 121h.1M158.1 120.4l.1 .1M158.1 120.5h.1v.5h-.1zM158.1 120.8h.1M158.2 120.6h.1M158.2 120.9h.1M158.2 120.8v.1M158.2 120.6v.3M158.2 120.6v.2M158.3 120.8l-.1 .1M158.3 120.6h.1M158.3 120.6l-.1 .2"/>
<path d="M158.3 120.9h.1M158.3 120.6l-.1 .3zM158.3 120.5h.2v.5h-.2zM158.3 120.8h.2M158.5 120.5l.1 .1-.1 .4M201.6 123.2h42M220.9 122.5h.1M220.9 121.7h.8M221 121.9l-.1 .6M221.1 121.8l-.1 .1M221.1 121.8h.5M221.2 121.2v.1"/>
<path d="M221.2 120.2h.5M221.2 120.1h.5M221.2 120.1v.6M221.2 120.1v.3h.5v-.3M221.2 120.8l.1 .2M221.2 120.9v.5M221.2 120.4v.2M221.3 120.9l-.1-.1v.6h.5v-.3h-.5M221.3 120.2l-.1 .5M221.3 120.1h.3M221.3 121h.3l.1-.2v1M221.3 120.5l-.1 .3"/>
<path d="M221.3 121h.1M221.4 121h.1M221.4 120.5v-.3h.2l.1 .4M221.4 120.5h.1M221.4 120.9h.1M221.5 120.2v.3M221.6 120.5l-.3 .1M221.6 120.5l.1 .3M221.6 120.5v.1M221.6 120.6l.1 .1M221.7 120.9v.2M221.7 121.7h-.5"/>
<path d="M221.7 121.7h.1M221.7 120.4h.1M221.7 121.7l-.1 .1M221.7 120.5v1.2M221.7 120.1v.6M221.7 120.8l-.1 .2M221.7 121.2h.1M221.8 121.2h.1M221.8 121.3h.1M221.8 121.2v.1M85.2 154.7l-.1 .1M85.7 151.1h10.4v7.8h-10.4"/>
<path d="M85.7 150.4v4.3h-.9l2.1 .7h-1.2v4.2M86.1 151.1l-.4 .4M88.8 151.1l-3.1 3.1M91.5 151.1l-5.8 5.7M92.9 158.9v2.2M93.1 159.6l.1 .2M93.1 159.6h.1M93.1 159.3v3.5h2.3M93.2 159.7l.2 .2v1.3M93.2 159.7h.1M93.2 159.7v2.6l.4 .3M93.3 159l-.3 .3"/>
<path d="M93.3 159.1h2M94.1 151.1l-7.8 7.8M95.5 158.9l-.2 .1M96.1 151.8l-7.1 7.1M96.1 154.5l-4.4 4.4M96.1 157.1l-1.8 1.8M157.4 158.9l.2 .1M157.6 159.1h2M158.1 151.1l-1.3 1.2M159.6 159l.3 .3v3.5h-2.3M159.7 159.7l-.2 .2v1.3M159.7 159.7h.1"/>
<path d="M159.7 159.7v2.6l-.4 .3M159.9 159.6l-.2 .2M159.9 159.6h.1M160.1 158.9v2.2M160.7 151.1l-3.9 3.9M163.4 151.1l-6.6 6.5M166.1 151.1l-7.8 7.8M167.1 155.4l-3.5 3.5M167.2 151.1h-10.4v7.8h10.4M167.2 150.4v4.3h1l-2.2 .7h1.2v4.2M167.2 152.6l-6.3 6.3M167.2 157.9l-.9 1"/>
<path d="M167.8 154.7l-.2 .2M92.4 160.8h.1M92.4 160.5h.1M92.4 160.5v.3M92.5 160.9v-.2h.3v.2M92.5 160.4v.2M92.8 160.4v.2M92.8 160.4h-.3v.6h.3M92.9 160.2v.9M93 160.9l-.1 .2M93.1 161.1h.1M93.2 161.6h2.2"/>
<path d="M93.4 161.2l.3 .2h1.5M93.4 160.4h.3v.6h-.3M93.4 160.2l.2 .7M93.5 160.3v.3h-.1M93.5 160.9h.1M93.5 160.6v.3h-.1M93.6 160.9l-.2 .2M93.6 162.6h1.6M93.7 160.3v.3h-.1M93.7 160.9h.1M93.7 160.6v.3h-.1M95.2 161.4l.2 .2"/>
<path d="M95.2 162.6l.2 .2M95.4 161.6h.1M95.4 162.8h.1M157.6 161.6h.1M157.6 162.8h.1M157.6 161.6h2.1M159.2 160.9l.3 .1M159.2 160.6v.3h.1M159.2 160.9h.1M159.2 160.3v.3h.2l.1 .3M159.3 162.6h-1.6l-.1 .2M159.4 160.3v.3h.1"/>
<path d="M159.5 161.2l-.2 .2h-1.6l-.1 .2M159.5 160.4h-.3v.5M159.5 160.2l-.1 .2 .1 .7M159.9 160.9l.2 .2M159.9 161.1h.1M160.1 160.2v.9M160.1 160.4h.4v.6h-.4M160.2 160.9v-.2h.2v.2M160.2 160.4v.2M160.4 160.4v.2M160.5 160.8h.1M160.5 160.5h.1"/>
<path d="M160.5 160.5v.3"/>
<circle cx="218.1" cy="52.3" r=".33"/>
<circle cx="218.1" cy="59.5" r=".33"/>
<circle cx="218.1" cy="51.3" r=".33"/>
<circle cx="218.1" cy="51.3" r=".2"/>
<circle cx="218.1" cy="52.3" r=".2"/>
<circle cx="218.1" cy="59.5" r=".2"/>
<circle cx="218.1" cy="52.3" r=".14"/>
<circle cx="218.1" cy="59.5" r=".14"/>
<circle cx="218.1" cy="51.3" r=".14"/>
<circle cx="221.8" cy="54.9" r="2.06"/>
<circle cx="221.8" cy="54.9" r=".67"/>
<circle cx="167.4" cy="62.2" r=".12"/>
<circle cx="167.4" cy="63.4" r=".12"/>
<circle cx="167.4" cy="62.8" r=".12"/>
<circle cx="167.4" cy="62.8" r=".07"/>
<circle cx="167.4" cy="63.4" r=".07"/>
<circle cx="167.4" cy="62.2" r=".07"/>
<circle cx="167.8" cy="62.2" r=".07"/>
<circle cx="167.8" cy="62.2" r=".05"/>
<circle cx="167.8" cy="62.9" r=".07"/>
<circle cx="167.8" cy="62.9" r=".05"/>
<circle cx="168.1" cy="62.2" r=".12"/>
<circle cx="168.1" cy="63.4" r=".12"/>
<circle cx="168.1" cy="63.4" r=".07"/>
<circle cx="168.1" cy="62.8" r=".07"/>
<circle cx="168.1" cy="62.8" r=".14"/>
<circle cx="218.6" cy="62.1" r=".33"/>
<circle cx="218.6" cy="71.3" r=".33"/>
<circle cx="218.6" cy="62.1" r=".2"/>
<circle cx="218.6" cy="71.3" r=".2"/>
<circle cx="218.6" cy="71.3" r=".12"/>
<circle cx="218.6" cy="62.1" r=".12"/>
<circle cx="218.7" cy="62.1" r=".19"/>
<circle cx="165.4" cy="91.7" r=".29"/>
<circle cx="165.4" cy="92.3" r=".29"/>
<circle cx="165.4" cy="91" r=".29"/>
<circle cx="165.4" cy="91" r=".22"/>
<circle cx="165.4" cy="91.7" r=".22"/>
<circle cx="165.4" cy="92.3" r=".22"/>
<circle cx="167.5" cy="91.1" r=".07"/>
<circle cx="167.5" cy="92" r=".07"/>
<circle cx="169" cy="91.6" r=".1"/>
<circle cx="169" cy="91.6" r=".09"/>
<circle cx="169.3" cy="91.6" r=".1"/>
<circle cx="169.3" cy="91.6" r=".09"/>
<circle cx="169.7" cy="91.6" r=".1"/>
<circle cx="218.6" cy="89.8" r=".33"/>
<circle cx="218.6" cy="99" r=".33"/>
<circle cx="218.6" cy="80.5" r=".33"/>
<circle cx="218.6" cy="99" r=".2"/>
<circle cx="218.6" cy="89.8" r=".2"/>
<circle cx="218.6" cy="80.5" r=".2"/>
<circle cx="218.6" cy="99" r=".12"/>
<circle cx="218.6" cy="89.8" r=".12"/>
<circle cx="218.6" cy="80.5" r=".12"/>
<circle cx="218.6" cy="108.3" r=".33"/>
<circle cx="218.6" cy="108.3" r=".2"/>
<circle cx="218.6" cy="108.3" r=".12"/>
<circle cx="95.6" cy="122.1" r=".2"/>
<circle cx="95.6" cy="122.1" r=".14"/>
<circle cx="95.6" cy="122.1" r=".1"/>
<circle cx="108" cy="122.1" r=".2"/>
<circle cx="108" cy="122.1" r=".14"/>
<circle cx="108" cy="122.1" r=".1"/>
<circle cx="120.4" cy="122.1" r=".2"/>
<circle cx="120.4" cy="122.1" r=".14"/>
<circle cx="120.4" cy="122.1" r=".1"/>
<circle cx="128.9" cy="122.1" r=".2"/>
<circle cx="128.9" cy="122.1" r=".14"/>
<circle cx="128.9" cy="122.1" r=".1"/>
<circle cx="141.2" cy="122.1" r=".2"/>
<circle cx="141.2" cy="122.1" r=".14"/>
<circle cx="141.2" cy="122.1" r=".1"/>
<circle cx="153.6" cy="122.1" r=".2"/>
<circle cx="153.6" cy="122.1" r=".14"/>
<circle cx="153.6" cy="122.1" r=".1"/>
<circle cx="221.4" cy="120.8" r=".12"/>
<circle cx="221.4" cy="120.8" r=".24"/>
</g>
<!-- layer: ANNOTATIONS -->
<g fill="none" stroke="#000" stroke-width=".25">
<path d="M28.5 15.6h4.9M29.1 15.6v4.7M29.3 13.9h3M32.3 13.2v2M34.9 13.2v3.9M34.9 13.9h3M28.5 28.7h4.9M29.1 23.7v5M127.9 36.5h-1.5l-5 .8M214.6 35.5h1.4M217.4 35v4.6M225.9 35v15"/>
<path d="M227.3 35.5h1.4M85.3 47.2h1.5M88.2 46.7v3.3M93.6 46.7v12.5M95 47.2h1.4M153 47.2h1.4M155.8 46.7v12.5M163.4 46.7v3.3M164.8 47.2h1.4M175.2 59.7h-1.5l-4.3 2.6M218.1 50h37.7M226.6 50.7h13.6"/>
<path d="M239.8 52.1v1.4M239.8 57.2v1.4M241.2 47.2h-1.4v1.4M255.3 51.4v31.9M165.1 78.2h-1.4l-3.1 5.4M171.3 69.1h-1.5l-10.1 4.7M218.1 62.6h27.8M226.6 60h13.6M239.8 64v1.4h-1.5M245.4 64v25.6M158.9 83.6h3.5M163.6 82.9v5.1"/>
<path d="M164.4 83.6h.8M166.7 99.3h1.4M166.7 96.1h1.4M169.8 83.6h.8M171.4 82.9v4.8M171.5 92.8h11.3M172.4 82.9v4.8M173.2 83.6h3.2M175.2 85.9h-1.5l-2.5 4.7M182.1 94v12.1M245.4 96.2v25.6M255.3 89.9v31.9"/>
<path d="M167.4 100.1v.8M182.1 110v12M121.5 139.7h11.1M148.2 124l4.8 4.6h1.4M208.7 139.4h12.6M225 124l4.8 4.6h1.4M234.4 123.2h11.5M248.3 123.2h7.5M81.9 158.9h7.8M82.3 156v1.5M96.1 159.6v9.7M156.8 159.6v9.7"/>
<path d="M205.2 142.6h19.7v8.3h-19.7zM205.2 145.8h19.7M205.2 148.4h19.7M215.4 145.8v5.1M81.9 162.8h10.5M82.3 164.2v1.4M92.5 165.9h1.5M95.4 163.5v2.9M97.5 165.9h1.4M97.5 168.8h19.7M120.7 177.8h12.5M135.7 168.8h19.7"/>
<path d="M154 166.4h1.4M157.6 163.5v3.3M159 166.4h1.4M160.1 161.8v7.5M161.5 168.8h1.4"/>
</g>
<g fill="#000" stroke="#000" stroke-width=".2">
<path d="M29.1 15.6l.2 1.1h-.4zM31.2 13.8l1.1 .1-1.1 .2zM34.9 13.9l1.1-.1v.3zM28.9 27.6h.4l-.2 1.1zM120 37.5l1.4-.5 .1 .5zM216 35.3l1.4 .2-1.4 .2zM225.9 35.5l1.4-.2v.4zM86.8 46.9l1.4 .3-1.4 .2zM93.6 47.2l1.4-.3v.5zM154.4 46.9l1.4 .3-1.4 .2zM163.4 47.2l1.4-.3v.5zM239.5 58.6h.5l-.2 1.4z"/>
<path d="M239.8 50.7l.2 1.4h-.5zM239.5 48.6h.5l-.2 1.4zM255.3 50l.3 1.4h-.5zM158.4 74.4l1.2-.8 .2 .4zM168.2 63.1l1.1-1 .2 .4zM239.8 62.6l.2 1.4h-.5zM245.4 62.6l.3 1.4h-.5zM157.7 83.6l1.2-.2v.4zM162.4 83.4l1.2 .2-1.2 .2zM163.6 83.6l.8-.1v.2zM167.3 95.3h.2l-.1 .8zM170.6 83.5l.8 .1-.8 .1z"/>
<path d="M170.9 90.5l.5 .2-.9 1.2zM172.4 83.6l.8-.1v.2zM182.1 92.8l.1 1.2h-.3zM167.4 99.3l.1 .8h-.2zM147.2 123.1l1.2 .8-.4 .3zM181.9 122h.3l-.1 1.2zM224 123.1l1.1 .8-.3 .3zM245.2 121.8h.5l-.3 1.4zM255.1 121.8h.5l-.3 1.4zM82.1 157.5h.5l-.3 1.4zM82.3 162.8l.3 1.4h-.5zM94 165.7l1.4 .2-1.4 .2z"/>
<path d="M96.1 165.9l1.4-.2v.4zM96.1 168.8l1.4-.2v.5zM155.4 166.1l1.4 .3-1.4 .2zM155.4 168.6l1.4 .2-1.4 .3zM157.6 166.4l1.4-.3v.5zM160.1 168.8l1.4-.2v.5z"/>
</g>
<!-- layer: SECTION CUTS -->
<g fill="none" stroke="#000" stroke-width=".25">
<path d="M125.2 54.4v1.6M125.2 57.6v7.9M133.8 47.6h-8.6v5.2M125.2 67.1v1.6M125.2 70.3v7.9M125.2 79.8v1.6M125.2 83v7.9M125.2 92.5v1.6M125.2 95.7v7.9M96.1 106.5h-10v8.6M97.7 106.5h1.6M100.9 106.5h7.9"/>
<path d="M110.4 106.5h1.6M113.6 106.5h7.9M123.1 106.5h1.6M125.2 105.2v1.6M125.2 108.4v7.9M125.2 117.9v1.6M126.3 106.5h7.9M135.8 106.5h1.6M139 106.5h7.9M148.5 106.5h1.6M151.7 106.5h9.9v8.6M125.2 121.1v5.1h8.6"/>
</g>
<path d="M133.8 47.2l2.7 .4-2.7 .5zM85.7 115.1h.9l-.5 2.7zM161.2 115.1h.9l-.5 2.7zM133.8 125.8l2.7 .4-2.7 .5z" fill="#000" stroke="#000" stroke-width=".2"/>
<!-- layer: ANNOTATIONS -->
<path d="M34.3 16h.1M29.1 28.7h.1M29.1 27.5h.1" fill="none" stroke="#000" stroke-width=".2"/>
<!-- layer: DETAILS -->
<path d="M32.3 16.1a.96 .96 0 0 0 .7 1.3l1.6 .3M32.3 16.1l.5-1.1a.91 .91 0 0 1 1.5-.3 .91 .91 0 0 1-.2 1.4M34.6 17.7l.3 .4M34.9 18.1v11.7M32.7 29.5l.1 .2 .4 .3M33.2 30h1.4M33.7 28.7l-.3-.4a.58 .58 0 0 0-.7 .6v.6M34.9 29.8l-.3 .2" fill="none" stroke="#000" stroke-width=".25"/>
<!-- layer: TITLE BLOCK -->
<g fill="none" stroke="#000" stroke-width=".25">
<path d="M3.2 3.3h272.6v209.4h-272.6zM60.3 3.3v71.9h-57.1M235 8.2h36v10.4h-36zM235 15.1h36M244.5 11.7h26.5M244.5 8.2v10.4M22.8 38.4h17.8M3.2 50.4h57.1M3.2 46.3h57.1M3.2 54.6h57.1M3.2 58.7h57.1M3.2 42.4h57.1"/>
<path d="M28.4 46.3v28.9M29.5 55.5h2.4v2.4h-2.4zM41.7 55.5h2.4v2.4h-2.4zM29.5 60.3h2.3v2.3h-2.3zM29.5 64.2h2.3v2.3h-2.3zM29.5 68h2.3v2.4h-2.3zM29.5 71.9h2.3v2.4h-2.3zM3.2 196.3h167.8M3.2 192.1h167.8v20.6M29.6 192.1v20.6M71.1 192.1v20.6M90.3 192.1v20.6"/>
<path d="M3.2 208.6h67.9M3.2 204.4h67.9M3.2 200.4h67.9M209.6 207h43.2M230.9 201.3v11.4M252.8 201.3v11.4M275.8 201.3h-66.2v11.4"/>
</g>
<!-- layer: 0 -->
<path d="M257.8 11.7v6.9" fill="none" stroke="#000" stroke-width=".25"/>
<text font-size="7.2" x="227.2" y="195.5">RAPIDSLAT</text>
<g font-size="2.4">
<text x="245.7" y="11.1">STANDARD MAX. VALUES</text>
<text x="236.6" y="12.7">MODEL</text>
<text x="238.1" y="17.8">621</text>
<text x="248.1" y="14.4">WIDTH</text>
<text x="250.5" y="17.8">30'</text>
<text x="260.7" y="14.4">HEIGHT</text>
<text x="263.8" y="17.8">20'</text>
<text x="22.8" y="37.9">F-265 SLAT DETAIL</text>
<text x="26.1" y="45">OPTIONS</text>
<text x="7.6" y="49.3">OPENING WIDTH</text>
<text x="7.6" y="53.4">OPENING HEIGHT</text>
<text x="7.5" y="57.6">GUIDE OPTIONS</text>
<text x="32.9" y="57.6">E GUIDE</text>
<text x="45.2" y="57.6">Z GUIDE</text>
<text x="7.5" y="61.9">HOOD OPTIONS</text>
<text x="32.8" y="62.3">INTERIOR OCTOGON</text>
<text x="32.7" y="66.2">INTERIOR ROUND</text>
<text x="32.7" y="70.1">INTERIOR SQUARE</text>
<text x="32.7" y="74">EXTERIOR SLOPED</text>
<text x="8.4" y="195.2">COMPONENT</text>
<text x="42.9" y="195.1">MATERIAL</text>
<text x="73.7" y="195">OPERATION</text>
<text x="91.7" y="195.2">NOTES:</text>
<text x="11.4" y="203.2">CURTAIN</text>
<text x="13" y="199.2">HOOD</text>
<text x="31" y="199.1">24 GA. GALVANIZED STEEL, STD BLACK</text>
<text x="45.2" y="203.3">ALUMINUM</text>
<text x="91.8" y="199.1">1. WINDLOAD 20 P.S.F</text>
<text x="210.4" y="203.6">DWG. NO.</text>
<text x="214.9" y="199.8">621 ADVANCED ROLLING STEEL STORMTITE™ SERVICE DOOR</text>
<text x="231.4" y="203.4">DATE:</text>
<text x="12.2" y="207.3">GUIDES</text>
<text x="43.3" y="207.2">STEEL ANGLES</text>
<text x="72.3" y="204.5">MOTOR RH 575 V</text>
<text x="73.7" y="207.3">3-PHASE 60HZ</text>
<text x="210.3" y="209.1">SHEET</text>
<text x="231.6" y="209">BY:</text>
<text x="9.8" y="211.5">BOTTOM BAR</text>
<text x="43.1" y="211.6">STEEL ANGLES</text>
</g>
<text font-size="2.2" x="260.1" y="192.7">®</text>
<g font-size="2.1">
<text x="25.1" y="14.7">5/8&quot;</text>
<text x="26.3" y="22.5">2 5/8&quot;</text>
</g>
<g font-size="2">
<text x="129.2" y="37">TRANSFORMER (14&quot; X 16&quot;)</text>
<text x="229.9" y="36.2">PROJECTION</text>
<text x="88.9" y="47.9">1'-0&quot;</text>
<text x="157.6" y="47.9">1'-6&quot;</text>
<text x="242.3" y="47.9">1 1/2&quot;</text>
<text x="137.3" y="48.4">B</text>
<text x="176.5" y="60.4">JUNCTION BOX</text>
<text x="172.5" y="69.8">HAND CHAIN</text>
<text x="235.3" y="66.1">6&quot;</text>
<text x="165.5" y="77.5">2'-0&quot;</text>
<text x="165.4" y="79.9">(REF)</text>
<text x="165.4" y="84.3">1'-4&quot;</text>
<text x="176.4" y="88.8">CONTROLLER (14&quot; X 16&quot;)</text>
<text x="176.5" y="86.4">THREE PHASE</text>
<text x="251.5" y="88.5">HEIGHT</text>
<text x="252.2" y="86.1">TOTAL</text>
<text x="240.9" y="92.4">OPENING</text>
<text x="241.7" y="94.8">HEIGHT</text>
<text x="162.4" y="102.8">6&quot; CLEARANCE</text>
<text x="166.4" y="105.2">REQUIRED</text>
<text x="180.1" y="107.3">5'-0&quot;</text>
<text x="179.1" y="109.7">(REF.)</text>
<text x="85.6" y="120.4">A</text>
<text x="161.1" y="120.4">A</text>
<text x="137.3" y="127">B</text>
<text x="155.8" y="129.1">WIRELESS MONITORED SAFETY EDGE</text>
<text x="156.4" y="131.5">(ALSO SERVES AS WEATHERSTRIPPING)</text>
<text x="232.4" y="129.3">FINISHED FLOOR</text>
<text x="121.5" y="139.2">ELEVATION</text>
<text x="208.7" y="139">SECTION B-B</text>
<text x="208.2" y="147.8">MIN.</text>
<text x="209" y="144.9">PROJECTION</text>
<text x="217.6" y="147.8">MAX.</text>
<text x="206.1" y="150.2">12&quot; X 14&quot;</text>
<text x="215.9" y="150.2">26&quot; X 28&quot;</text>
<text x="78.7" y="161.5">5 13/16&quot;</text>
<text x="100" y="166.6">1/2&quot;</text>
<text x="149.3" y="167">1/2&quot;</text>
<text x="118.4" y="169.5">OPENING WIDTH</text>
<text x="164.2" y="169.5">4 1/2&quot;</text>
<text x="120.7" y="177.4">SECTION A-A</text>
</g>
</svg>
